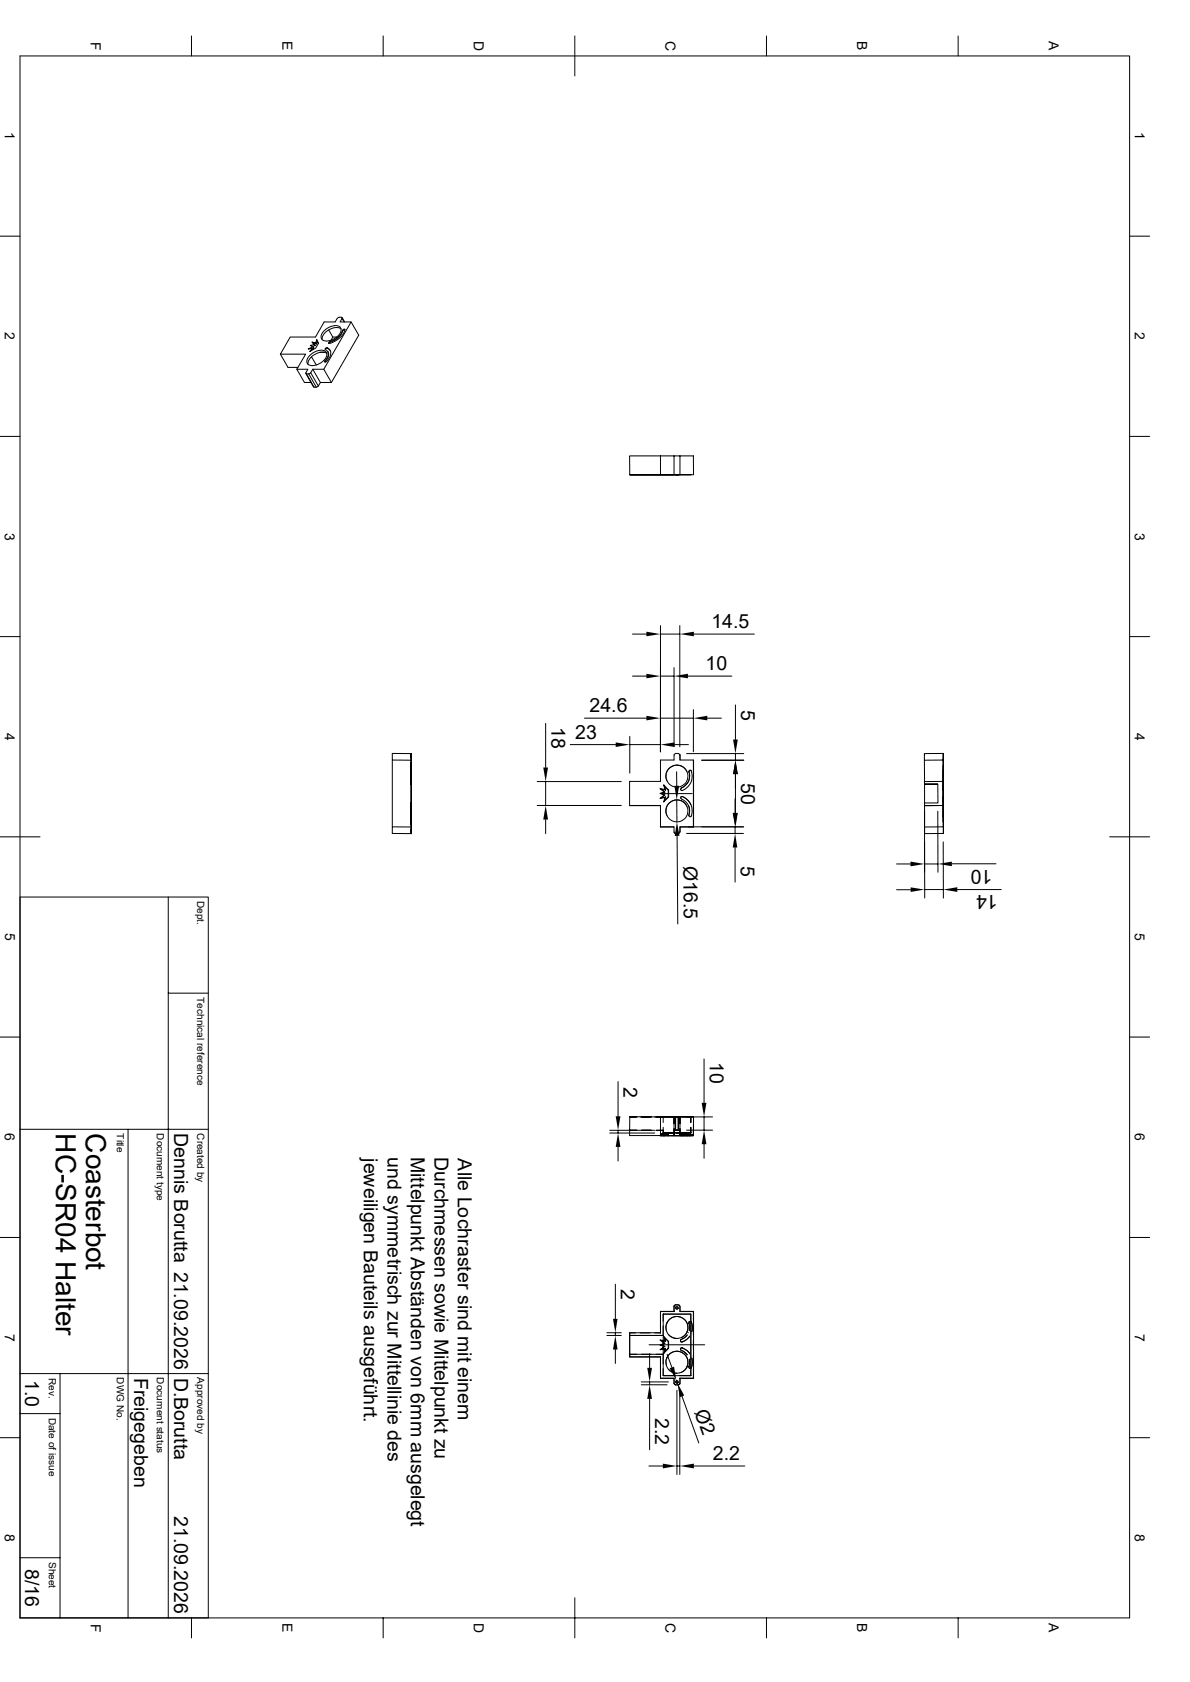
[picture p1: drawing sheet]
<svg xmlns="http://www.w3.org/2000/svg" width="297mm" height="420mm" viewBox="0 0 297 420" stroke-linecap="round" stroke-linejoin="round" font-family="sans-serif">
<g fill="none" stroke="#000" stroke-width=".25">
<path d="M5 14h276.9v390h-276.9zM47.8 9v5M95.6 9v5M143.5 9v10M191.3 9v5M239.1 9v5M0 59h5M281.9 59h5M84.7 79.2l-.5 .3-.5 .9h-2.8l-2.2 3.8h-6.3l-2.4 4.2h6.3l-2.2 3.8M84.7 79.2h.5M85.2 79.2l.1 .3M85.4 79.5l.5 .9"/>
<path d="M85.4 79.5l-.5 .9h2.7l-6.8 11.8h-2.7l-.5 .9 1.9 3.3M85.4 79.3l.6 1.1M70 88.4l1.9 3.3h2.4M74.1 92.2l1.9 3.3h1.6M74.1 92.2h2.7l-.5 .9M76.3 93.3l2.1 3.3M76.4 93.1l.1 .2M76.5 93.3l1.9 3.4h.6l-2-3.4M76.5 93.3h.5M77.3 88.8a3.5 3.5 0 0 1 4-1 1.75 1.75 0 0 1-.8 2.5 3.3 3.3 0 0 1-3.6 .7l-.3-.5v-.7zM77.5 93.1l-.5 .2M77.7 89.1l1.3 2"/>
<path d="M77.9 85.4l.3 .4 .8 .1M77.9 85.4l.9 .2 .2-.8 .5 .9-.7 1.2-1.5 .9 .7-.8-1.1 .2 1.2-.6-.7-.3 1-.3zM78 87l.2 .2M78.1 92.2l1.9 3.3M78.1 86.6l.3 .2-.5 .2M78.2 85.8l.5 .5-.3-.3M78.7 86.3l-.8 .2M79 84.8l.5 1M79.2 85.3l-.2 .6-.2-.3M79.4 96.4l-.4 .2M79.8 88h1.1M80.8 92.2l1.9 3.3"/>
<path d="M80.9 82.6a3.5 3.5 0 0 1 3.9-1 1.75 1.75 0 0 1-.8 2.6 3.3 3.3 0 0 1-3.6 .6l-.3-.5 .1-.6zM81.1 90.1v.3l.3-.1M81.2 87.3a1.44 1.44 0 0 1 .2 2.5l-.3 .3 .1 .2M81.2 90.3l-.1 .1M81.2 87.2a.57 .57 0 0 1 .6-.3 .57 .57 0 0 1 .5 .5l.1 .1M81.6 88.3a3.3 3.3 0 0 0-4.1 1l-.5 .7-.1 .9M81.6 86.8a1.59 1.59 0 0 1 .5 2.7l-.6 .8M81.6 86.8l-.4 .2v.2M81.6 86.8l.1 .1M81.8 87.8l.1 .1M81.9 87.9a2 2 0 0 1-.7 2.4M82 82.4l1.1 1.8"/>
<path d="M82.4 85.5l-.3 .3M84 84.2h-.9l-.5 .8M85.1 82.1a3.3 3.3 0 0 0-4.1 1.1l-.4 .7-.2 .9M85.6 82.6l-.1-.1a4.3 4.3 0 0 1-3.2 2.8M86.1 82.3l-.2-.1-.3 .3M86.1 82.3h-.3l-.2 .3M86.1 82.3a5.1 5.1 0 0 1-4.1 3.4v-.2a4.5 4.5 0 0 0 3.5-2.9M87.6 80.4l1.9 3.3-6.8 11.8h-2.7l-.5 .9M0 109h5M157.2 118.5h15.2zM164.8 113.8h8.3v4.7M164.8 113.8h-7.7l.1 4.7"/>
<path d="M164.8 113.8l.1 4.7M165.5 118.5h.1M168.2 113.8v4.7h1.5M168.6 118.5h.7zM169.7 113.8v4.7M169.7 118.5h3.4zM169.7 118.5h.1M172.4 118.5h.1M281.9 109h5M0 159h5M157.9 158.3h3.4M164.8 156.2v31.5"/>
<path d="M164.8 158.3h4.9M169.7 156.2v30.3M173.2 158.3h15.1M281.9 159h5M145.9 179.3h15.4M157.9 168.8h3.4M164.8 168.8h3.4M164.8 179.3h8.3M168.2 166.7v19.7M171.7 168.8h11M173.1 177.2v10.5M176.5 179.3h3.5"/>
<path d="M183.6 176v8.7M97.9 189.8h4.7M102.6 188.2l-4.7-.1v20l4.7 .1M102.6 195.8h.1M102.6 195.2h.1M102.6 195.2v-5.4v17.9M102.6 195.2v.6v-5.3v17.2M102.6 188.2v.4M102.6 188.6v1.2M102.6 188.2h.1M134.1 195.2h21M136.2 180.6v11"/>
<path d="M136.2 195.2v5.9M142.3 185.9h11.4M157.2 183.9v9.1M157.2 185.9h7.6M164.8 196.9l1.3 .4M165 198.1l.9 .4h-.1M165.1 197.1l.8 .7-.1-.1M165.1 198.2h7.7M165.7 196l1.2 1.3v1.7l-1.2 1.2 .3-1.1-1.2 .2 1-.8-1-.4 1-.4-1-.8 1.2 .2zM165.7 196l1.1 1.3M165.8 196.3l.3 1-.1-.2M165.9 197.8l-1.1 .3"/>
<path d="M165.9 198.5l-1.1 .8M166 199.1l.1-.1-1 .2M166.1 199l-.4 1.2M166.9 197.3l-.1 1.7M166.9 199l-1.1 .9M168.4 185.9h3.4M168.6 188.2l-.4 .4v1.2h-3.4v5.3h-7.7v6h7.7v5.4M168.6 188.1h.7M168.9 192.7v3.5M168.9 199.7l.1 5.5M169.3 188.2l.4 .4v-.2M170.1 199.5a3.1 3.1 0 0 1 1.8 4l.2-1.1-.2-1.2"/>
<path d="M170.3 198.9a3.8 3.8 0 0 1 2.3 4.9M170.3 198.9l-.4 .2 .2 .4M170.3 198.9l1.2 .8 .9 1.2M170.3 198.9l-.3 .1-.1 .3M171.4 188.2h14.2M171.4 192.7a2.75 2.75 0 0 0-3.6-1.4 2.75 2.75 0 0 0-1.3 3.6M171.9 192.7a3.1 3.1 0 0 1-1.9 4.1M172.6 192.5l-.4-.2-.2 .4 .1-.3h.3a3.7 3.7 0 0 1-2.3 5l-.2-.2 .2-.4-.2 .4M173.1 189.8v16.7h-3.4v1.2v-1.2h3.4v-16.7h-3.4v-1.2v1.2M175.1 189.8h10.5M183.5 199.5v3.5M183.6 188.2v1.6"/>
<path d="M183.6 193.3v9.7M230.7 189.8h4.7v5.3M230.7 195.2l.1 13 4.7-.1M230.7 189.8l.1 5.4M234.1 195.8h-3.3h3.3v4.7h-3.3M235.4 195.1v11.4M235.4 188.1l-4.7 .1v1.6M235.4 195.1l-4.7 .1M235.4 197.3h.1M235.4 197.1h.1M235.4 199.1h.1M235.4 199h.1"/>
<path d="M235.4 199.7v5.5zM235.4 196v4.2zM235.4 191.1v5.5zM235.4 198.8v5.2zM235.4 192.3v5.1zM235.5 189.8l-.1-1.7 .1 20-.1-1.6M0 209h10M97.9 206.5h4.7M102.6 200.5h.1M102.6 205.8h.1M102.6 207.1v.6zM102.6 207.7v.5"/>
<path d="M102.6 208.2h.1M134.1 201.1h21M136.2 204.6v3.6M157.1 201.1l7.7 .1M164.8 206.5h3.4v1.2l.4 .4M164.8 206.5h3.4M164.8 206.5h.1M168.3 207.9l.3 .2M168.6 208.2h.7M169 208.7l.2 22M169.7 207.7l-.3 .4h-.8M169.7 206.5h.1"/>
<path d="M171.4 208.1h14.1M171.4 201.3a2.75 2.75 0 0 0-3.6-1.3 2.75 2.75 0 0 0-1.3 3.6M171.8 206.5h13.8M172.6 203.8l-.4 .2-.2-.4v.2M173.1 206.5h.1M183.5 206.5v1.6M183.5 211.6v8.7M223.8 215.7h3.4M230.8 202.6v15.2M230.8 210.2v14M230.8 215.7h3.3M234.1 202.6v15.2"/>
<path d="M235.4 210.2l.1 14M235.4 201.1l-4.6 .1M235.4 206.5h-4.6M237.6 215.7h11M276.9 209h10M5 224h47v180M42 224v180M223.8 222.2h3.5M230.8 222.1h4.7M238.9 222.1h11M0 259h5M42 248h10"/>
<path d="M281.9 259h5M154.3 270.1v8.6M157.2 278.9h1.8M159.8 278.9h2.8M163.4 278.9h14.4M164.8 278.9l-7.6-.1-.1 4.7M165.5 278.8v1.5M168.2 278.8h.4M168.2 278.8h-3.4l.1 4.7M168.2 278.8v4.8M168.4 278.8l-4.7 .1h4.7M168.6 278.8h.7z"/>
<path d="M168.6 278.9h.7zM168.6 278.8v3.4M168.6 278.8h.7M169.3 278.8v3.4M169.3 278.8h.4M169.5 278.9h2.9zM169.7 278.8l3.4 .1v4.7M169.7 278.8v4.8M172.4 278.9v1.4M175.7 264.4v11M175.7 278.9v3.3M5 282h47"/>
<path d="M32 282v122M152.2 282.2h11.2M152.2 282.9h11.2M154.3 282.2v.7M154.3 286.4v3.5M157.1 283.5h7.7zM164.8 283.5h2.1zM164.8 283.5l8.3 .1zM165.5 281.5v1.4v-.7h-1.8M165.5 282.9h2.9M165.8 283.5l.1-.3h-.8h1l-.1 .3M165.8 283.5h.1"/>
<path d="M165.9 283.2h-.9l-.2 .3 .3-.3h1h-.3l-.1 .3 .1-.3h1M166 283.5l.1-.3h-.3h1l.1 .3M166 283.5h.1M166.2 283.5h5.5zM166.2 283.5h.1M166.2 282.9v.6M166.8 283.2l.1 .3M166.8 283.2h.1M166.9 283.5h.1M167.8 282.9h-1.6h1.6M168.4 282.9h2.4M168.6 282.2h.7z"/>
<path d="M169 282.9h2.4M169.5 282.9h2.9M169.8 283.4v.1M169.8 283.5h3zM170.1 283.4h-.3h3h-.8M170.1 283.4h2h-.1M171.4 282.2h6.4M171.7 283.5h.1M171.7 282.9v.6M171.9 283.4l.1 .1M172.1 283.5h.1M172.1 283.4v.1"/>
<path d="M172.4 281.5v1.4h-2.9M172.4 281.5v1.4M172.8 283.4v.1M175.7 285.7v3.5M0 309h5M281.9 309h5M151.5 333.5h3.6M151.5 332.8h3.6M153.6 320.7v8.6M153.6 332.8v.7M153.6 337v3.4M157.1 332.8h1.5"/>
<path d="M157.2 338.8h-.1M157.2 332.8h-.1M159.8 332.8h2.4M160.1 338.2h2.4M162 335.8h13.9M162.1 338v3.5M163.7 338.2h1.9M164.8 334.6l1.2 .2-.3-1.1 1.2 1.2v1.8l-1.2 1.2 .3-1.1-1.2 .2 1-.8-1-.4 1-.4zM164.8 335.8l1.1 .4M164.8 334.6l1.1 .8M164.8 338.8v5.4zM165.1 334.7l1 .2-.1-.1"/>
<path d="M165.5 329.9v-1.8h6.9v15.4M165.5 331v9.6M165.5 333.5h-8.3v4.7h1.8M165.7 333.7l.4 1.2M165.8 336.2h.1l-.8 .7M165.8 335.4h.1l-.9 .4M165.8 334l1.1 .9M166 336.8l.1-.1-.3 .9M166.1 336.7l-1.3 .3M166.5 339a2.41 2.41 0 0 0-.2 1.9M166.5 330.3a2.75 2.75 0 0 1 3.6-1.3 2.75 2.75 0 0 1 1.3 3.6M166.5 339a2.75 2.75 0 0 1 3.6-1.3 2.75 2.75 0 0 1 1.3 3.6"/>
<path d="M166.5 330.3a2.51 2.51 0 0 0-.2 1.9M166.5 330.3h.1M166.5 339h.1M166.5 338.2l1.2 3.2M166.8 335l.1 1.7M166.8 336.6l-1.1 1.3M166.9 333.2l.7 .6 1.4 .4M168.2 326.2v1.3l-3.4-.1v5.4h-1.4M168.2 326.2v1.2h-3.4v5.4h-7.6v.7h8.3v-5.4h6.9v15.4h-6.9v-5.3h-8.3v.6h7.6h-7.7v-6M168.3 326.1l-.1 .1M168.3 326.1l.2-.3 1.1 .1 .1 1.6h3.4M168.3 326.1h.1"/>
<path d="M168.6 325.8l-.4 .4M168.6 325.8h.7M168.7 326.4a.35 .35 0 0 0 .1 .5 .35 .35 0 0 0 .5-.2l-.2-.4-.4 .1M169.3 325.8l.4 .4M169.7 327.4v.1M169.7 326.2v1.2h3.4v16.7h-3.4v1.3M169.8 334.6h.1M169.8 336.7h.1M169.9 334.6v.4l.4 .1a3.3 3.3 0 0 0 1.8-1.5 3.3 3.3 0 0 1-2 1.5l-.3-.2 .3-.5zM171.5 332.6l-.6 .9-.8 .5M171.5 332.6h.1M171.5 333.3l-1.4 1.1"/>
<path d="M171.8 332.8h.1M172 330.2h.1M172 339.4v1.8M172 332.3v-1.9a.34 .34 0 0 1 .2-.4 .34 .34 0 0 1 .4 .2 3.7 3.7 0 0 1 0 2.3M172.1 338a3.3 3.3 0 0 0-2-1.4l-.3 .2 .1 .3 1.6 1.2M172.5 333.1h.1M172.6 339.1a3.3 3.3 0 0 1-.1 2.5h-.5v-.4a.34 .34 0 0 0 .2 .5 .34 .34 0 0 0 .4-.2 3.7 3.7 0 0 0 0-2.4zM173.1 327.5v2.4M173.1 331v2.4M173.1 334.6v2.4M173.1 338.2v2.4M173.1 327.4v.1"/>
<path d="M0 359h5M5 353h10M5 343h47M15 343v61M160.1 345.8h6.4M160.1 345.1h6.7M162.1 345.1v.7M162.1 349.3v12.7M164.8 344.1h3.4v1.3M165.5 341.8v1.7h2.9M166.9 341.9l.7 .6 1.4 .4M168.2 344.1l-3.4 .1"/>
<path d="M168.2 344.2v1.2M168.2 345.4l.3 .3 .8 .1M168.8 344.7l.3 .7M169 347.1v21.1M169.2 345.2a.3 .3 0 0 0-.3-.4 .3 .3 0 0 0-.3 .4 .3 .3 0 0 0 .5 .2l.1-.2M169.5 343.5h3M169.6 345.6l-.3 .2M169.7 347.5v20.7M169.7 345.4l-.4 .4M169.7 345.6h.1M170.2 348.7l4.2 11.6M171.5 341.3l-.6 .8-.8 .5"/>
<path d="M171.5 341.3h.1M172.6 341.5h.1M173.1 344.2h-3.4v1.4M173.1 341.8v2.4M173.1 344.1v.1M281.9 359h5M162 366.1h3.4M169 366.1h.7M173.2 366.1h12.7M5 389h10M143.5 398.9v10.1M47.8 404v5"/>
<path d="M95.6 404v5M191.3 404v5M239.1 404v5"/>
<circle cx="168.9" cy="193.8" r="2.75"/>
<circle cx="168.9" cy="202.5" r="2.75"/>
<circle cx="168.9" cy="326.6" r=".3"/>
<circle cx="169" cy="331.5" r="2.75"/>
<circle cx="168.9" cy="345.1" r=".3"/>
<circle cx="169" cy="340.2" r="2.75"/>
</g>
<g fill="#000">
<path d="M161.3 157.7l3.5 .6-3.5 .6zM169.7 158.3l3.5-.6v1.2zM161.3 178.7l3.5 .6-3.5 .6zM161.3 168.2l3.5 .6-3.5 .6zM168.2 168.8l3.5-.6v1.2zM173.1 179.3l3.4-.6v1.2zM135.6 191.6h1.2l-.6 3.6zM153.7 185.4l3.5 .5-3.5 .6zM164.8 185.9l3.6-.5v1.1zM168.3 196.2h1.2l-.6 3.5zM183.6 189.8l.5 3.5h-1.1zM183 184.7h1.1l-.5 3.5z"/>
<path d="M136.2 201.1l.6 3.5h-1.2zM169 205.2l.6 3.5h-1.2zM182.9 203h1.1l-.5 3.5zM183.5 208.1l.5 3.5h-1.1zM183 203h1.1l-.5 3.5zM227.2 215.1l3.6 .6-3.6 .6zM234.1 215.7l3.5-.6v1.2zM227.3 221.6l3.5 .5-3.5 .6zM235.5 222.1l3.4-.6v1.2zM153.7 278.7h1.2l-.6 3.5zM175.1 275.4h1.2l-.6 3.5zM154.3 282.9l.6 3.5h-1.2z"/>
<path d="M175.7 282.2l.6 3.5h-1.2zM153.6 333.5l.5 3.5h-1.1zM153 329.3h1.1l-.5 3.5zM161.5 341.5h1.2l-.6 3.6zM162.1 345.8l.6 3.5h-1.2zM167.1 341.6l1.1-.4 .6 3.5zM169.1 345.4l1.7 3-1.1 .5zM165.4 365.5l3.6 .6-3.6 .5zM169.7 366.1l3.5-.6v1.1z"/>
</g>
<g font-size="7">
<text x="14" y="283" transform="rotate(90 14 283)">HC-SR04 Halter</text>
<text x="21.5" y="283" transform="rotate(90 21.5 283)">Coasterbot</text>
</g>
<g font-size="4.9">
<text x="177.5" y="156.8">14.5</text>
<text x="176.1" y="167.3">10</text>
<text x="147.1" y="177.8">24.6</text>
<text x="185" y="177.2" transform="rotate(90 185 177.2)">5</text>
<text x="137.6" y="181.5" transform="rotate(90 137.6 181.5)">18</text>
<text x="143.6" y="184.5">23</text>
<text x="185" y="195.5" transform="rotate(90 185 195.5)">50</text>
<text x="170.6" y="216.2" transform="rotate(90 170.6 216.2)">Ø16.5</text>
<text x="184.9" y="216.3" transform="rotate(90 184.9 216.3)">5</text>
<text x="247.7" y="217.2" transform="rotate(180 247.7 217.2)">10</text>
<text x="249" y="223.5" transform="rotate(180 249 223.5)">14</text>
<text x="177.2" y="265.3" transform="rotate(90 177.2 265.3)">10</text>
<text x="155.7" y="271.4" transform="rotate(90 155.7 271.4)">2</text>
<text x="43.5" y="283" transform="rotate(90 43.5 283)">Dennis Borutta 21.09.2026</text>
<text x="90.8" y="289.2" transform="rotate(90 90.8 289.2)">jeweiligen Bauteils ausgeführt.</text>
<text x="96.7" y="288.9" transform="rotate(90 96.7 288.9)">und symmetrisch zur Mittellinie des</text>
<text x="102.6" y="288.8" transform="rotate(90 102.6 288.8)">Mittelpunkt Abständen von 6mm ausgelegt</text>
<text x="108.4" y="288.8" transform="rotate(90 108.4 288.8)">Durchmessen sowie Mittelpunkt zu</text>
<text x="114.3" y="289.2" transform="rotate(90 114.3 289.2)">Alle Lochraster sind mit einem</text>
<text x="155" y="321.9" transform="rotate(90 155 321.9)">2</text>
<text x="6.3" y="344.5" transform="rotate(90 6.3 344.5)">1.0</text>
<text x="33.5" y="344" transform="rotate(90 33.5 344)">Freigegeben</text>
<text x="43.5" y="344" transform="rotate(90 43.5 344)">D.Borutta</text>
<text x="173.3" y="352.6" transform="rotate(70 173.3 352.6)">Ø2</text>
<text x="163.5" y="354" transform="rotate(90 163.5 354)">2.2</text>
<text x="177.9" y="364.7">2.2</text>
<text x="43.5" y="378.5" transform="rotate(90 43.5 378.5)">21.09.2026</text>
<text x="6.3" y="391.7" transform="rotate(90 6.3 391.7)">8/16</text>
</g>
<g font-size="3.5">
<text x="22.6" y="10.4" transform="rotate(90 22.6 10.4)">F</text>
<text x="70.5" y="10.3" transform="rotate(90 70.5 10.3)">E</text>
<text x="118.3" y="10.2" transform="rotate(90 118.3 10.2)">D</text>
<text x="166.1" y="10.2" transform="rotate(90 166.1 10.2)">C</text>
<text x="214" y="10.3" transform="rotate(90 214 10.3)">B</text>
<text x="261.8" y="10.3" transform="rotate(90 261.8 10.3)">A</text>
<text x="1.2" y="33" transform="rotate(90 1.2 33)">1</text>
<text x="283.2" y="33" transform="rotate(90 283.2 33)">1</text>
<text x="1.2" y="83" transform="rotate(90 1.2 83)">2</text>
<text x="283.2" y="83" transform="rotate(90 283.2 83)">2</text>
<text x="1.2" y="133" transform="rotate(90 1.2 133)">3</text>
<text x="283.2" y="133" transform="rotate(90 283.2 133)">3</text>
<text x="1.2" y="183" transform="rotate(90 1.2 183)">4</text>
<text x="283.2" y="183" transform="rotate(90 283.2 183)">4</text>
<text x="1.3" y="233" transform="rotate(90 1.3 233)">5</text>
<text x="283.3" y="233" transform="rotate(90 283.3 233)">5</text>
<text x="1.2" y="283" transform="rotate(90 1.2 283)">6</text>
<text x="283.2" y="283" transform="rotate(90 283.2 283)">6</text>
<text x="1.2" y="333" transform="rotate(90 1.2 333)">7</text>
<text x="283.2" y="333" transform="rotate(90 283.2 333)">7</text>
<text x="1.2" y="383" transform="rotate(90 1.2 383)">8</text>
<text x="283.2" y="383" transform="rotate(90 283.2 383)">8</text>
<text x="22.6" y="405.4" transform="rotate(90 22.6 405.4)">F</text>
<text x="70.5" y="405.3" transform="rotate(90 70.5 405.3)">E</text>
<text x="118.3" y="405.2" transform="rotate(90 118.3 405.2)">D</text>
<text x="166.1" y="405.2" transform="rotate(90 166.1 405.2)">C</text>
<text x="214" y="405.3" transform="rotate(90 214 405.3)">B</text>
<text x="261.8" y="405.3" transform="rotate(90 261.8 405.3)">A</text>
</g>
<g font-size="2.5">
<text x="49.2" y="225" transform="rotate(90 49.2 225)">Dept.</text>
<text x="49.2" y="249" transform="rotate(90 49.2 249)">Technical reference</text>
<text x="29.2" y="283" transform="rotate(90 29.2 283)">Title</text>
<text x="39.2" y="283" transform="rotate(90 39.2 283)">Document type</text>
<text x="49.2" y="283" transform="rotate(90 49.2 283)">Created by</text>
<text x="12.2" y="344" transform="rotate(90 12.2 344)">Rev.</text>
<text x="29.2" y="344" transform="rotate(90 29.2 344)">DWG No.</text>
<text x="39.2" y="344" transform="rotate(90 39.2 344)">Document status</text>
<text x="49.2" y="344" transform="rotate(90 49.2 344)">Approved by</text>
<text x="12.2" y="354" transform="rotate(90 12.2 354)">Date of issue</text>
<text x="12.2" y="390" transform="rotate(90 12.2 390)">Sheet</text>
</g>
</svg>
